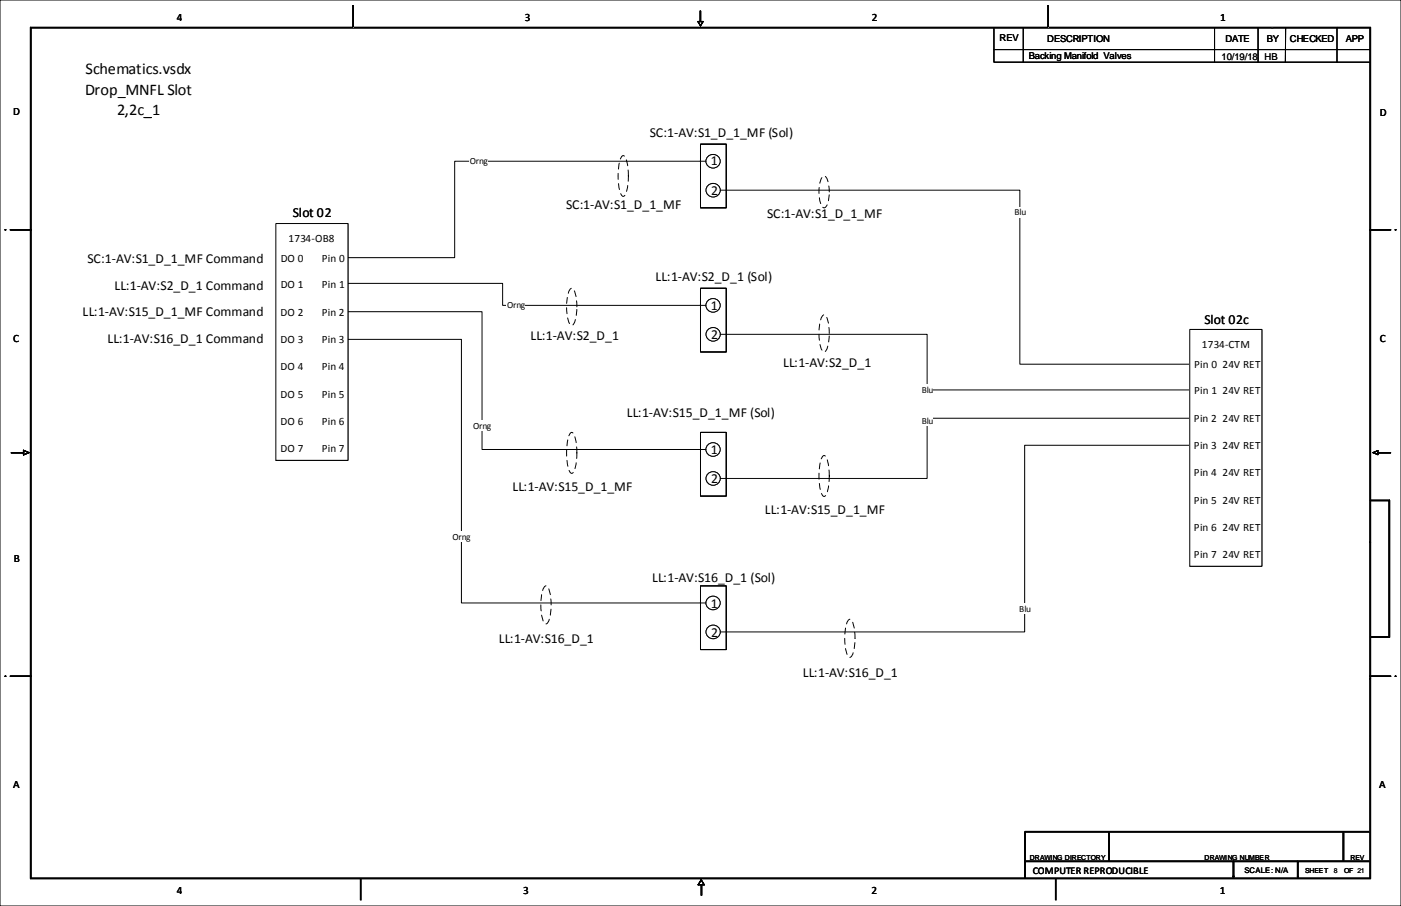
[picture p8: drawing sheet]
<svg xmlns="http://www.w3.org/2000/svg" width="432mm" height="279mm" viewBox="0 0 432 279" stroke-linecap="round" stroke-linejoin="round" font-family="sans-serif">
<path d="M0 0h431.8v279.4h-431.8zM215.9 133.4h7.9v19.6h-7.9z" fill="none" stroke="#000" stroke-width=".31"/>
<circle cx="219.8" cy="147.6" r="2.13" fill="#fff"/>
<circle cx="219.8" cy="147.6" r="2.13" fill="none" stroke="#000" stroke-width=".31"/>
<circle cx="219.8" cy="138.6" r="2.14" fill="#fff"/>
<g fill="none" stroke="#000" stroke-width=".31">
<path d="M215.9 133.4h7.9v19.6h-7.9z"/>
<circle cx="219.8" cy="138.6" r="2.14"/>
</g>
<circle cx="219.8" cy="147.6" r="2.13" fill="#fff"/>
<circle cx="219.8" cy="147.6" r="2.13" fill="none" stroke="#000" stroke-width=".31"/>
<circle cx="219.8" cy="138.6" r="2.14" fill="#fff"/>
<g fill="none" stroke="#000" stroke-width=".31">
<path d="M107.2 96.1h41.4v42.5h69"/>
<circle cx="219.8" cy="138.6" r="2.14"/>
</g>
<path d="M145.7 129.5h5.7v3.4h-5.7z" fill-rule="evenodd" fill="#fff"/>
<path d="M366.7 129h-80.9v18.5h-63.8" fill="none" stroke="#000" stroke-width=".31"/>
<path d="M283.9 128h3.7v3.4h-3.7z" fill-rule="evenodd" fill="#fff"/>
<path d="M215.9 88.9h7.9v19.6h-7.9z" fill="none" stroke="#000" stroke-width=".31"/>
<circle cx="219.8" cy="103.1" r="2.13" fill="#fff"/>
<circle cx="219.8" cy="103.1" r="2.13" fill="none" stroke="#000" stroke-width=".31"/>
<circle cx="219.8" cy="94.2" r="2.14" fill="#fff"/>
<g fill="none" stroke="#000" stroke-width=".31">
<path d="M215.9 88.9h7.9v19.6h-7.9z"/>
<circle cx="219.8" cy="94.2" r="2.14"/>
</g>
<circle cx="219.8" cy="103.1" r="2.13" fill="#fff"/>
<circle cx="219.8" cy="103.1" r="2.13" fill="none" stroke="#000" stroke-width=".31"/>
<circle cx="219.8" cy="94.2" r="2.14" fill="#fff"/>
<g fill="none" stroke="#000" stroke-width=".31">
<path d="M107.2 87.4h47.7v6.8h62.7"/>
<circle cx="219.8" cy="94.2" r="2.14"/>
</g>
<path d="M156.2 92.5h5.7v3.4h-5.7z" fill-rule="evenodd" fill="#fff"/>
<path d="M215.9 44.5h7.9v19.6h-7.9z" fill="none" stroke="#000" stroke-width=".31"/>
<circle cx="219.8" cy="58.7" r="2.13" fill="#fff"/>
<circle cx="219.8" cy="58.7" r="2.13" fill="none" stroke="#000" stroke-width=".31"/>
<circle cx="219.8" cy="49.7" r="2.14" fill="#fff"/>
<g fill="none" stroke="#000" stroke-width=".31">
<path d="M215.9 44.5h7.9v19.6h-7.9z"/>
<circle cx="219.8" cy="49.7" r="2.14"/>
</g>
<circle cx="219.8" cy="58.7" r="2.13" fill="#fff"/>
<circle cx="219.8" cy="58.7" r="2.13" fill="none" stroke="#000" stroke-width=".31"/>
<circle cx="219.8" cy="49.7" r="2.14" fill="#fff"/>
<g fill="none" stroke="#000" stroke-width=".31">
<path d="M217.6 49.7h-77.5v29.8h-32.9"/>
<circle cx="219.8" cy="49.7" r="2.14"/>
</g>
<path d="M144.7 48h5.7v3.4h-5.7z" fill-rule="evenodd" fill="#fff"/>
<path d="M222 58.6h92.3v53.7h52.4" fill="none" stroke="#000" stroke-width=".31"/>
<path d="M312.5 63.8h3.7v3.4h-3.7z" fill-rule="evenodd" fill="#fff"/>
<path d="M191.8 48.1l.3-.1a3.5 3.5 0 0 1 1.4 3.1 17.2 17.2 0 0 1-.9 9.1l-.5 .4a3.5 3.5 0 0 1-1.4-3.2 17.1 17.1 0 0 1 .8-9zM175.9 89l.3-.1a3.9 3.9 0 0 1 1.5 3.5 14.1 14.1 0 0 1-.9 7.5l-.6 .5a3.9 3.9 0 0 1-1.5-3.5 14.1 14.1 0 0 1 .9-7.5zM175.9 133.5l.3-.2a3.5 3.5 0 0 1 1.4 3.2 17.3 17.3 0 0 1-.8 9.1l-.6 .4a3.5 3.5 0 0 1-1.4-3.1 17.3 17.3 0 0 1 .9-9.2z" fill="none" stroke="#000" stroke-width=".31" stroke-dasharray="1.9 1.3"/>
<path d="M215.9 180.7h7.9v19.6h-7.9z" fill="none" stroke="#000" stroke-width=".31"/>
<circle cx="219.8" cy="194.9" r="2.13" fill="#fff"/>
<circle cx="219.8" cy="194.9" r="2.13" fill="none" stroke="#000" stroke-width=".31"/>
<circle cx="219.8" cy="185.9" r="2.14" fill="#fff"/>
<g fill="none" stroke="#000" stroke-width=".31">
<path d="M215.9 180.7h7.9v19.6h-7.9z"/>
<circle cx="219.8" cy="185.9" r="2.14"/>
</g>
<circle cx="219.8" cy="194.9" r="2.13" fill="#fff"/>
<circle cx="219.8" cy="194.9" r="2.13" fill="none" stroke="#000" stroke-width=".31"/>
<circle cx="219.8" cy="185.9" r="2.14" fill="#fff"/>
<g fill="none" stroke="#000" stroke-width=".31">
<path d="M107.2 104.7h35v81.2h75.4"/>
<circle cx="219.8" cy="185.9" r="2.14"/>
</g>
<path d="M139.4 163.8h5.6v3.4h-5.6z" fill-rule="evenodd" fill="#fff"/>
<path d="M366.7 137.3h-50.9v57.6h-93.8" fill="none" stroke="#000" stroke-width=".31"/>
<path d="M314 185.9h3.6v3.4h-3.6z" fill-rule="evenodd" fill="#fff"/>
<path d="M168 180.8l.3-.1a4 4 0 0 1 1.4 3.6 14.8 14.8 0 0 1-.8 7.6l-.6 .5a4 4 0 0 1-1.5-3.6 14.8 14.8 0 0 1 .9-7.7z" fill="none" stroke="#000" stroke-width=".31" stroke-dasharray="1.9 1.3"/>
<path d="M9.4 8.4v262.6l.2-.2v-262.2zM9.4 8.4l.2 .2h412.6l.2-.2zM422.2 8.6v262.2l.2 .2v-262.6zM9.4 271h413l-.2-.2h-412.6z" fill-rule="evenodd" fill="#fff"/>
<path d="M9.4 8.4l.2 .2v262.2l-.2 .2zM9.4 8.4h413l-.2 .2h-412.6zM422.2 8.6l.2-.2v262.6l-.2-.2zM9.4 271l.2-.2h412.6l.2 .2z" fill="none" stroke="#000" stroke-width=".31"/>
<path d="M9.4 8.5h.1M9.4 8.6h.1M9.5 8.4h.1M9.5 8.6h.1M9.6 8.5h.1M9.5 8.5h.1" fill="none" stroke="#000" stroke-width=".31"/>
<path d="M3.2 208.5h6.3v.1h-6.3z" fill-rule="evenodd" fill="#fff"/>
<path d="M3.2 208.5h6.3v.1h-6.3z" fill="none" stroke="#000" stroke-width=".31"/>
<path d="M9.4 208.5h.1M9.4 208.6h.1M9.5 208.5h.1M9.5 208.6h.1M9.6 208.5h.1" fill="none" stroke="#000" stroke-width=".31"/>
<path d="M1.6 208.5h.1M1.6 208.6h.1M1.7 208.5h.1M1.7 208.6h.1M1.8 208.6h.1M1.8 208.5h.1" fill="none" stroke="#000" stroke-width=".31"/>
<path d="M3.2 70.8h6.3v.2h-6.3z" fill-rule="evenodd" fill="#fff"/>
<path d="M3.2 70.8h6.3v.2h-6.3z" fill="none" stroke="#000" stroke-width=".31"/>
<path d="M9.4 70.9h.1M9.5 70.8h.1M9.4 70.8h.1M9.5 71h.1M9.5 70.9h.1M9.6 70.9h.1" fill="none" stroke="#000" stroke-width=".31"/>
<path d="M1.6 70.9h.1M1.7 70.8h.1M1.6 70.8h.1M1.7 71h.1M1.8 70.9h.1M1.8 70.8h.1" fill="none" stroke="#000" stroke-width=".31"/>
<path d="M108.7 1.9h.2v6.5h-.2z" fill-rule="evenodd" fill="#fff"/>
<path d="M108.7 1.9h.2v6.5h-.2z" fill="none" stroke="#000" stroke-width=".31"/>
<path d="M108.7 1.9h.1M108.8 2h.1M108.8 1.8h.1M108.9 2h.1M108.9 1.9h.1M108.9 1.8h.1" fill="none" stroke="#000" stroke-width=".31"/>
<path d="M215.8 3.4h.2v3.2h-.2z" fill-rule="evenodd" fill="#fff"/>
<path d="M215.8 3.4h.2v3.2h-.2z" fill="none" stroke="#000" stroke-width=".31"/>
<path d="M216.6 6.7l-.7 1.3zM215.1 6.6h1.6zM215.1 6.6l.8 1.4z" fill-rule="evenodd" fill="#fff"/>
<path d="M215.1 6.6h1.6zM215.1 6.6l.8 1.4zM216.6 6.7l-.7 1.3z" fill="none" stroke="#000" stroke-width=".31"/>
<path d="M323 1.9h.1v6.5h-.1z" fill-rule="evenodd" fill="#fff"/>
<path d="M323 1.9h.1v6.5h-.1z" fill="none" stroke="#000" stroke-width=".31"/>
<path d="M323 1.9h.1M323 2h.1M323.1 1.8h.1M323 1.8h.1M323.1 2h.1M323.1 1.9h.1" fill="none" stroke="#000" stroke-width=".31"/>
<path d="M422.3 70.8h6.3v.2h-6.3z" fill-rule="evenodd" fill="#fff"/>
<path d="M422.3 70.8h6.3v.2h-6.3z" fill="none" stroke="#000" stroke-width=".31"/>
<path d="M422.2 70.9h.1M422.3 70.9h.1M422.3 70.8h.1M422.3 71h.1M422.4 70.9h.1M422.4 70.8h.1" fill="none" stroke="#000" stroke-width=".31"/>
<path d="M430 70.9h.1M430.1 70.8h.1M430 70.8h.1M430.1 71h.1M430.2 70.9h.1M430.2 70.8h.1" fill="none" stroke="#000" stroke-width=".31"/>
<path d="M422.3 208.5h6.3v.1h-6.3z" fill-rule="evenodd" fill="#fff"/>
<path d="M422.3 208.5h6.3v.1h-6.3z" fill="none" stroke="#000" stroke-width=".31"/>
<path d="M422.2 208.5h.1M422.3 208.6h.1M422.3 208.5h.1M422.4 208.6h.1M422.4 208.5h.1" fill="none" stroke="#000" stroke-width=".31"/>
<path d="M430 208.5h.1M430 208.6h.1M430.1 208.5h.1M430.1 208.6h.1M430.2 208.6h.1M430.2 208.5h.1" fill="none" stroke="#000" stroke-width=".31"/>
<path d="M422.4 196.4v.1h5.9l-.2-.1zM428.1 154.4v42l.2 .1v-42.2zM422.4 154.3v.1h5.7l.2-.1z" fill-rule="evenodd" fill="#fff"/>
<path d="M422.4 154.3h5.9l-.2 .1h-5.7zM428.1 154.4l.2-.1v42.2l-.2-.1zM422.4 196.4h5.7l.2 .1h-5.9z" fill="none" stroke="#000" stroke-width=".31"/>
<path d="M422.2 167.2h.1M422.3 167.3h.1M422.3 167.2h.1M422.4 167.3h.1M422.4 167.2h.1" fill="none" stroke="#000" stroke-width=".31"/>
<path d="M422.2 209.3h.1M422.3 209.4h.1M422.3 209.3h.1M422.4 209.4h.1M422.4 209.3h.1" fill="none" stroke="#000" stroke-width=".31"/>
<path d="M3.5 139.6h3.8v.1h-3.8z" fill-rule="evenodd" fill="#fff"/>
<path d="M3.5 139.6h3.8v.1h-3.8z" fill="none" stroke="#000" stroke-width=".31"/>
<path d="M7.2 138.8l1.8 .8zM7.2 138.8v1.5zM7.3 140.2l1.7-.6z" fill-rule="evenodd" fill="#fff"/>
<path d="M7.2 138.8l1.8 .8zM7.2 138.8v1.5zM7.3 140.2l1.7-.6z" fill="none" stroke="#000" stroke-width=".31"/>
<path d="M216.1 272.9h.2v3.2h-.2z" fill-rule="evenodd" fill="#fff"/>
<path d="M216.1 272.9h.2v3.2h-.2z" fill="none" stroke="#000" stroke-width=".31"/>
<path d="M216.1 271.3l-1 1.6zM215.1 272.9h2zM216.1 271.3l1 1.6z" fill-rule="evenodd" fill="#fff"/>
<path d="M215.1 272.9h2zM216.1 271.3l-1 1.6zM216.1 271.3l1 1.6z" fill="none" stroke="#000" stroke-width=".31"/>
<path d="M424.7 139.6h3.9v.1h-3.9z" fill-rule="evenodd" fill="#fff"/>
<path d="M424.7 139.6h3.9v.1h-3.9z" fill="none" stroke="#000" stroke-width=".31"/>
<path d="M423.1 139.6l1.6 .6zM424.7 138.9v1.3zM423.1 139.6l1.6-.7z" fill-rule="evenodd" fill="#fff"/>
<path d="M423.1 139.6l1.6 .6zM423.1 139.6l1.6-.7zM424.7 138.9v1.3z" fill="none" stroke="#000" stroke-width=".31"/>
<path d="M399.9 265.7h.2v5h-.2z" fill-rule="evenodd" fill="#fff"/>
<path d="M399.9 265.7h.2v5h-.2z" fill="none" stroke="#000" stroke-width=".31"/>
<path d="M399.9 265.7h.1M399.9 265.8h.1M400 265.6h.1M399.9 265.6h.1M400 265.8h.1M400.1 265.8h.1M400.1 265.7h.1M400.1 265.6h.1" fill="none" stroke="#000" stroke-width=".31"/>
<path d="M399.9 265.7h.1M399.9 270.3h.1M399.9 265.8h.1M400 265.6h.1M399.9 265.6h.1M400 270.3h.1M400 265.8h.1M400.1 265.8h.1M400.1 265.7h.1M400.1 265.6h.1M400.1 270.3h.1" fill="none" stroke="#000" stroke-width=".31"/>
<path d="M380.1 265.7h.2v5h-.2z" fill-rule="evenodd" fill="#fff"/>
<path d="M380.1 265.7h.2v5h-.2z" fill="none" stroke="#000" stroke-width=".31"/>
<path d="M380.1 265.7h.1M380.1 265.8h.1M380.2 265.6h.1M380.1 265.6h.1M380.2 265.8h.1M380.3 265.7h.1" fill="none" stroke="#000" stroke-width=".31"/>
<path d="M380.1 265.7h.1M380.1 265.8h.1M380.2 265.6h.1M380.1 265.6h.1M380.2 265.8h.1M380.3 265.7h.1" fill="none" stroke="#000" stroke-width=".31"/>
<path d="M380.1 270.2h.1M380.1 270.3h.1M380.2 270.1h.1M380.2 270.3h.1M380.3 270.2h.1M380.2 270.2h.1" fill="none" stroke="#000" stroke-width=".31"/>
<path d="M380.1 270.2h.1M380.1 270.3h.1M380.2 270.1h.1M380.2 270.3h.1M380.3 270.2h.1M380.2 270.2h.1" fill="none" stroke="#000" stroke-width=".31"/>
<path d="M315.8 256.4h106.3v.2h-106.3z" fill-rule="evenodd" fill="#fff"/>
<path d="M315.8 256.4h106.3v.2h-106.3z" fill="none" stroke="#000" stroke-width=".31"/>
<path d="M316 265.5h106.1v.2h-106.1z" fill-rule="evenodd" fill="#fff"/>
<path d="M316 265.5h106.1v.2h-106.1z" fill="none" stroke="#000" stroke-width=".31"/>
<path d="M341.7 256.6h.2v8.9h-.2z" fill-rule="evenodd" fill="#fff"/>
<path d="M341.7 256.6h.2v8.9h-.2z" fill="none" stroke="#000" stroke-width=".31"/>
<path d="M413.9 256.8h.3v8.7h-.3z" fill-rule="evenodd" fill="#fff"/>
<path d="M413.9 256.8h.3v8.7h-.3z" fill="none" stroke="#000" stroke-width=".31"/>
<path d="M392.1 8.6h.1M392.2 8.5h.1M392.1 8.5h.1M392.2 8.7h.1M392.2 8.6h.1M392.3 8.6h.1" fill="none" stroke="#00f" stroke-width=".31"/>
<path d="M392.1 8.6h.1M392.2 8.5h.1M392.1 8.5h.1M392.2 8.7h.1M392.2 8.6h.1M392.3 8.6h.1" fill="none" stroke="#00f" stroke-width=".31"/>
<path d="M306.3 8.7v6.6h116.1M306.3 15.3v3.9h115.9M315.4 8.5v10.7M374.3 8.5v10.7M387.7 8.6v10.6M396.2 8.5v10.7M412.1 8.4v10.8" fill="none" stroke="#000" stroke-width=".31"/>
<path d="M315.8 256.4h.2v14.4h-.2z" fill-rule="evenodd" fill="#fff"/>
<path d="M315.8 256.4h.2v14.4h-.2z" fill="none" stroke="#000" stroke-width=".31"/>
<path d="M9.4 8.4v262.6l.2-.2v-262.2zM9.4 8.4l.2 .2h412.6l.2-.2zM422.2 8.6v262.2l.2 .2v-262.6zM9.4 271h413l-.2-.2h-412.6z" fill-rule="evenodd" fill="#fff"/>
<path d="M9.4 8.4l.2 .2v262.2l-.2 .2zM9.4 8.4h413l-.2 .2h-412.6zM422.2 8.6l.2-.2v262.6l-.2-.2zM9.4 271l.2-.2h412.6l.2 .2z" fill="none" stroke="#000" stroke-width=".31"/>
<path d="M9.4 8.5h.1M9.4 8.6h.1M9.5 8.4h.1M9.5 8.6h.1M9.6 8.5h.1M9.5 8.5h.1" fill="none" stroke="#000" stroke-width=".31"/>
<path d="M3.2 208.5h6.3v.1h-6.3z" fill-rule="evenodd" fill="#fff"/>
<path d="M3.2 208.5h6.3v.1h-6.3z" fill="none" stroke="#000" stroke-width=".31"/>
<path d="M9.4 208.5h.1M9.4 208.6h.1M9.5 208.5h.1M9.5 208.6h.1M9.6 208.5h.1" fill="none" stroke="#000" stroke-width=".31"/>
<path d="M1.6 208.5h.1M1.6 208.6h.1M1.7 208.5h.1M1.7 208.6h.1M1.8 208.6h.1M1.8 208.5h.1" fill="none" stroke="#000" stroke-width=".31"/>
<path d="M3.2 70.8h6.3v.2h-6.3z" fill-rule="evenodd" fill="#fff"/>
<path d="M3.2 70.8h6.3v.2h-6.3z" fill="none" stroke="#000" stroke-width=".31"/>
<path d="M9.4 70.9h.1M9.5 70.8h.1M9.4 70.8h.1M9.5 71h.1M9.5 70.9h.1M9.6 70.9h.1" fill="none" stroke="#000" stroke-width=".31"/>
<path d="M1.6 70.9h.1M1.7 70.8h.1M1.6 70.8h.1M1.7 71h.1M1.8 70.9h.1M1.8 70.8h.1" fill="none" stroke="#000" stroke-width=".31"/>
<path d="M108.7 1.9h.2v6.5h-.2z" fill-rule="evenodd" fill="#fff"/>
<path d="M108.7 1.9h.2v6.5h-.2z" fill="none" stroke="#000" stroke-width=".31"/>
<path d="M108.7 1.9h.1M108.8 2h.1M108.8 1.8h.1M108.9 2h.1M108.9 1.9h.1M108.9 1.8h.1" fill="none" stroke="#000" stroke-width=".31"/>
<path d="M215.8 3.4h.2v3.2h-.2z" fill-rule="evenodd" fill="#fff"/>
<path d="M215.8 3.4h.2v3.2h-.2z" fill="none" stroke="#000" stroke-width=".31"/>
<path d="M216.6 6.7l-.7 1.3zM215.1 6.6h1.6zM215.1 6.6l.8 1.4z" fill-rule="evenodd" fill="#fff"/>
<path d="M215.1 6.6h1.6zM215.1 6.6l.8 1.4zM216.6 6.7l-.7 1.3z" fill="none" stroke="#000" stroke-width=".31"/>
<path d="M323 1.9h.1v6.5h-.1z" fill-rule="evenodd" fill="#fff"/>
<path d="M323 1.9h.1v6.5h-.1z" fill="none" stroke="#000" stroke-width=".31"/>
<path d="M323 1.9h.1M323 2h.1M323.1 1.8h.1M323 1.8h.1M323.1 2h.1M323.1 1.9h.1" fill="none" stroke="#000" stroke-width=".31"/>
<path d="M422.3 70.8h6.3v.2h-6.3z" fill-rule="evenodd" fill="#fff"/>
<path d="M422.3 70.8h6.3v.2h-6.3z" fill="none" stroke="#000" stroke-width=".31"/>
<path d="M422.2 70.9h.1M422.3 70.9h.1M422.3 70.8h.1M422.3 71h.1M422.4 70.9h.1M422.4 70.8h.1" fill="none" stroke="#000" stroke-width=".31"/>
<path d="M430 70.9h.1M430.1 70.8h.1M430 70.8h.1M430.1 71h.1M430.2 70.9h.1M430.2 70.8h.1" fill="none" stroke="#000" stroke-width=".31"/>
<path d="M422.3 208.5h6.3v.1h-6.3z" fill-rule="evenodd" fill="#fff"/>
<path d="M422.3 208.5h6.3v.1h-6.3z" fill="none" stroke="#000" stroke-width=".31"/>
<path d="M422.2 208.5h.1M422.3 208.6h.1M422.3 208.5h.1M422.4 208.6h.1M422.4 208.5h.1" fill="none" stroke="#000" stroke-width=".31"/>
<path d="M430 208.5h.1M430 208.6h.1M430.1 208.5h.1M430.1 208.6h.1M430.2 208.6h.1M430.2 208.5h.1" fill="none" stroke="#000" stroke-width=".31"/>
<path d="M422.4 196.4v.1h5.9l-.2-.1zM428.1 154.4v42l.2 .1v-42.2zM422.4 154.3v.1h5.7l.2-.1z" fill-rule="evenodd" fill="#fff"/>
<path d="M422.4 154.3h5.9l-.2 .1h-5.7zM428.1 154.4l.2-.1v42.2l-.2-.1zM422.4 196.4h5.7l.2 .1h-5.9z" fill="none" stroke="#000" stroke-width=".31"/>
<path d="M422.2 167.2h.1M422.3 167.3h.1M422.3 167.2h.1M422.4 167.3h.1M422.4 167.2h.1" fill="none" stroke="#000" stroke-width=".31"/>
<path d="M422.2 209.3h.1M422.3 209.4h.1M422.3 209.3h.1M422.4 209.4h.1M422.4 209.3h.1" fill="none" stroke="#000" stroke-width=".31"/>
<path d="M3.5 139.6h3.8v.1h-3.8z" fill-rule="evenodd" fill="#fff"/>
<path d="M3.5 139.6h3.8v.1h-3.8z" fill="none" stroke="#000" stroke-width=".31"/>
<path d="M7.2 138.8l1.8 .8zM7.2 138.8v1.5zM7.3 140.2l1.7-.6z" fill-rule="evenodd" fill="#fff"/>
<path d="M7.2 138.8l1.8 .8zM7.2 138.8v1.5zM7.3 140.2l1.7-.6z" fill="none" stroke="#000" stroke-width=".31"/>
<path d="M216.1 272.9h.2v3.2h-.2z" fill-rule="evenodd" fill="#fff"/>
<path d="M216.1 272.9h.2v3.2h-.2z" fill="none" stroke="#000" stroke-width=".31"/>
<path d="M216.1 271.3l-1 1.6zM215.1 272.9h2zM216.1 271.3l1 1.6z" fill-rule="evenodd" fill="#fff"/>
<path d="M215.1 272.9h2zM216.1 271.3l-1 1.6zM216.1 271.3l1 1.6z" fill="none" stroke="#000" stroke-width=".31"/>
<path d="M424.7 139.6h3.9v.1h-3.9z" fill-rule="evenodd" fill="#fff"/>
<path d="M424.7 139.6h3.9v.1h-3.9z" fill="none" stroke="#000" stroke-width=".31"/>
<path d="M423.1 139.6l1.6 .6zM424.7 138.9v1.3zM423.1 139.6l1.6-.7z" fill-rule="evenodd" fill="#fff"/>
<path d="M423.1 139.6l1.6 .6zM423.1 139.6l1.6-.7zM424.7 138.9v1.3z" fill="none" stroke="#000" stroke-width=".31"/>
<path d="M399.9 265.7h.2v5h-.2z" fill-rule="evenodd" fill="#fff"/>
<path d="M399.9 265.7h.2v5h-.2z" fill="none" stroke="#000" stroke-width=".31"/>
<path d="M399.9 265.7h.1M399.9 270.3h.1M399.9 265.8h.1M400 265.6h.1M399.9 265.6h.1M400 270.3h.1M400 265.8h.1M400.1 265.8h.1M400.1 265.7h.1M400.1 265.6h.1M400.1 270.3h.1" fill="none" stroke="#000" stroke-width=".31"/>
<path d="M380.1 265.7h.2v5h-.2z" fill-rule="evenodd" fill="#fff"/>
<path d="M380.1 265.7h.2v5h-.2z" fill="none" stroke="#000" stroke-width=".31"/>
<path d="M380.1 265.7h.1M380.1 265.8h.1M380.2 265.6h.1M380.1 265.6h.1M380.2 265.8h.1M380.3 265.7h.1" fill="none" stroke="#000" stroke-width=".31"/>
<path d="M380.1 270.2h.1M380.1 270.3h.1M380.2 270.1h.1M380.2 270.3h.1M380.3 270.2h.1M380.2 270.2h.1" fill="none" stroke="#000" stroke-width=".31"/>
<path d="M315.8 256.4h106.3v.2h-106.3z" fill-rule="evenodd" fill="#fff"/>
<path d="M315.8 256.4h106.3v.2h-106.3z" fill="none" stroke="#000" stroke-width=".31"/>
<path d="M316 265.5h106.1v.2h-106.1z" fill-rule="evenodd" fill="#fff"/>
<path d="M316 265.5h106.1v.2h-106.1z" fill="none" stroke="#000" stroke-width=".31"/>
<path d="M341.7 256.6h.2v8.9h-.2z" fill-rule="evenodd" fill="#fff"/>
<path d="M341.7 256.6h.2v8.9h-.2z" fill="none" stroke="#000" stroke-width=".31"/>
<path d="M413.9 256.8h.3v8.7h-.3z" fill-rule="evenodd" fill="#fff"/>
<path d="M413.9 256.8h.3v8.7h-.3z" fill="none" stroke="#000" stroke-width=".31"/>
<path d="M392.1 8.6h.1M392.2 8.5h.1M392.1 8.5h.1M392.2 8.7h.1M392.2 8.6h.1M392.3 8.6h.1" fill="none" stroke="#00f" stroke-width=".31"/>
<path d="M306.3 8.7v6.6h116.1M306.3 15.3v3.9h115.9M315.4 8.5v10.7M374.3 8.5v10.7M387.7 8.6v10.6M396.2 8.5v10.7M412.1 8.4v10.8" fill="none" stroke="#000" stroke-width=".31"/>
<path d="M315.8 256.4h.2v14.4h-.2z" fill-rule="evenodd" fill="#fff"/>
<path d="M315.8 256.4h.2v14.4h-.2z" fill="none" stroke="#000" stroke-width=".31"/>
<g fill="#fff">
<path d="M22.1 16.6h41.2v9.5h-41.2z" fill-rule="evenodd"/>
<path d="M22.1 26.1h41.2v9.5h-41.2z" fill-rule="evenodd"/>
<path d="M111.1 271.1h.2v6.5h-.2z" fill-rule="evenodd"/>
</g>
<path d="M111.1 271.1h.2v6.5h-.2z" fill="none" stroke="#000" stroke-width=".31"/>
<path d="M325.3 271.1h.2v6.5h-.2z" fill-rule="evenodd" fill="#fff"/>
<path d="M325.3 271.1h.2v6.5h-.2z" fill="none" stroke="#000" stroke-width=".31"/>
<path d="M9.4 8.4v262.6l.2-.2v-262.2zM9.4 8.4l.2 .2h412.6l.2-.2zM422.2 8.6v262.2l.2 .2v-262.6zM9.4 271h413l-.2-.2h-412.6z" fill-rule="evenodd" fill="#fff"/>
<path d="M9.4 8.4l.2 .2v262.2l-.2 .2zM9.4 8.4h413l-.2 .2h-412.6zM422.2 8.6l.2-.2v262.6l-.2-.2zM9.4 271l.2-.2h412.6l.2 .2z" fill="none" stroke="#000" stroke-width=".31"/>
<path d="M9.4 8.5h.1M9.4 8.6h.1M9.5 8.4h.1M9.5 8.6h.1M9.6 8.5h.1M9.5 8.5h.1" fill="none" stroke="#000" stroke-width=".31"/>
<path d="M3.2 208.5h6.3v.1h-6.3z" fill-rule="evenodd" fill="#fff"/>
<path d="M3.2 208.5h6.3v.1h-6.3z" fill="none" stroke="#000" stroke-width=".31"/>
<path d="M9.4 208.5h.1M9.4 208.6h.1M9.5 208.5h.1M9.5 208.6h.1M9.6 208.5h.1" fill="none" stroke="#000" stroke-width=".31"/>
<path d="M1.6 208.5h.1M1.6 208.6h.1M1.7 208.5h.1M1.7 208.6h.1M1.8 208.6h.1M1.8 208.5h.1" fill="none" stroke="#000" stroke-width=".31"/>
<path d="M3.2 70.8h6.3v.2h-6.3z" fill-rule="evenodd" fill="#fff"/>
<path d="M3.2 70.8h6.3v.2h-6.3z" fill="none" stroke="#000" stroke-width=".31"/>
<path d="M9.4 70.9h.1M9.5 70.8h.1M9.4 70.8h.1M9.5 71h.1M9.5 70.9h.1M9.6 70.9h.1" fill="none" stroke="#000" stroke-width=".31"/>
<path d="M1.6 70.9h.1M1.7 70.8h.1M1.6 70.8h.1M1.7 71h.1M1.8 70.9h.1M1.8 70.8h.1" fill="none" stroke="#000" stroke-width=".31"/>
<path d="M108.7 1.9h.2v6.5h-.2z" fill-rule="evenodd" fill="#fff"/>
<path d="M108.7 1.9h.2v6.5h-.2z" fill="none" stroke="#000" stroke-width=".31"/>
<path d="M108.7 1.9h.1M108.8 2h.1M108.8 1.8h.1M108.9 2h.1M108.9 1.9h.1M108.9 1.8h.1" fill="none" stroke="#000" stroke-width=".31"/>
<path d="M215.8 3.4h.2v3.2h-.2z" fill-rule="evenodd" fill="#fff"/>
<path d="M215.8 3.4h.2v3.2h-.2z" fill="none" stroke="#000" stroke-width=".31"/>
<path d="M216.6 6.7l-.7 1.3zM215.1 6.6h1.6zM215.1 6.6l.8 1.4z" fill-rule="evenodd" fill="#fff"/>
<path d="M215.1 6.6h1.6zM215.1 6.6l.8 1.4zM216.6 6.7l-.7 1.3z" fill="none" stroke="#000" stroke-width=".31"/>
<path d="M323 1.9h.1v6.5h-.1z" fill-rule="evenodd" fill="#fff"/>
<path d="M323 1.9h.1v6.5h-.1z" fill="none" stroke="#000" stroke-width=".31"/>
<path d="M323 1.9h.1M323 2h.1M323.1 1.8h.1M323 1.8h.1M323.1 2h.1M323.1 1.9h.1" fill="none" stroke="#000" stroke-width=".31"/>
<path d="M422.3 70.8h6.3v.2h-6.3z" fill-rule="evenodd" fill="#fff"/>
<path d="M422.3 70.8h6.3v.2h-6.3z" fill="none" stroke="#000" stroke-width=".31"/>
<path d="M422.2 70.9h.1M422.3 70.9h.1M422.3 70.8h.1M422.3 71h.1M422.4 70.9h.1M422.4 70.8h.1" fill="none" stroke="#000" stroke-width=".31"/>
<path d="M430 70.9h.1M430.1 70.8h.1M430 70.8h.1M430.1 71h.1M430.2 70.9h.1M430.2 70.8h.1" fill="none" stroke="#000" stroke-width=".31"/>
<path d="M422.3 208.5h6.3v.1h-6.3z" fill-rule="evenodd" fill="#fff"/>
<path d="M422.3 208.5h6.3v.1h-6.3z" fill="none" stroke="#000" stroke-width=".31"/>
<path d="M422.2 208.5h.1M422.3 208.6h.1M422.3 208.5h.1M422.4 208.6h.1M422.4 208.5h.1" fill="none" stroke="#000" stroke-width=".31"/>
<path d="M430 208.5h.1M430 208.6h.1M430.1 208.5h.1M430.1 208.6h.1M430.2 208.6h.1M430.2 208.5h.1" fill="none" stroke="#000" stroke-width=".31"/>
<path d="M422.4 196.4v.1h5.9l-.2-.1zM428.1 154.4v42l.2 .1v-42.2zM422.4 154.3v.1h5.7l.2-.1z" fill-rule="evenodd" fill="#fff"/>
<path d="M422.4 154.3h5.9l-.2 .1h-5.7zM428.1 154.4l.2-.1v42.2l-.2-.1zM422.4 196.4h5.7l.2 .1h-5.9z" fill="none" stroke="#000" stroke-width=".31"/>
<path d="M422.2 167.2h.1M422.3 167.3h.1M422.3 167.2h.1M422.4 167.3h.1M422.4 167.2h.1" fill="none" stroke="#000" stroke-width=".31"/>
<path d="M422.2 209.3h.1M422.3 209.4h.1M422.3 209.3h.1M422.4 209.4h.1M422.4 209.3h.1" fill="none" stroke="#000" stroke-width=".31"/>
<path d="M3.5 139.6h3.8v.1h-3.8z" fill-rule="evenodd" fill="#fff"/>
<path d="M3.5 139.6h3.8v.1h-3.8z" fill="none" stroke="#000" stroke-width=".31"/>
<path d="M7.2 138.8l1.8 .8zM7.2 138.8v1.5zM7.3 140.2l1.7-.6z" fill-rule="evenodd" fill="#fff"/>
<path d="M7.2 138.8l1.8 .8zM7.2 138.8v1.5zM7.3 140.2l1.7-.6z" fill="none" stroke="#000" stroke-width=".31"/>
<path d="M216.1 272.9h.2v3.2h-.2z" fill-rule="evenodd" fill="#fff"/>
<path d="M216.1 272.9h.2v3.2h-.2z" fill="none" stroke="#000" stroke-width=".31"/>
<path d="M216.1 271.3l-1 1.6zM215.1 272.9h2zM216.1 271.3l1 1.6z" fill-rule="evenodd" fill="#fff"/>
<path d="M215.1 272.9h2zM216.1 271.3l-1 1.6zM216.1 271.3l1 1.6z" fill="none" stroke="#000" stroke-width=".31"/>
<path d="M424.7 139.6h3.9v.1h-3.9z" fill-rule="evenodd" fill="#fff"/>
<path d="M424.7 139.6h3.9v.1h-3.9z" fill="none" stroke="#000" stroke-width=".31"/>
<path d="M423.1 139.6l1.6 .6zM424.7 138.9v1.3zM423.1 139.6l1.6-.7z" fill-rule="evenodd" fill="#fff"/>
<path d="M423.1 139.6l1.6 .6zM423.1 139.6l1.6-.7zM424.7 138.9v1.3z" fill="none" stroke="#000" stroke-width=".31"/>
<path d="M399.9 265.7h.2v5h-.2z" fill-rule="evenodd" fill="#fff"/>
<path d="M399.9 265.7h.2v5h-.2z" fill="none" stroke="#000" stroke-width=".31"/>
<path d="M399.9 265.7h.1M399.9 270.3h.1M399.9 265.8h.1M400 265.6h.1M399.9 265.6h.1M400 270.3h.1M400 265.8h.1M400.1 265.8h.1M400.1 265.7h.1M400.1 265.6h.1M400.1 270.3h.1" fill="none" stroke="#000" stroke-width=".31"/>
<path d="M380.1 265.7h.2v5h-.2z" fill-rule="evenodd" fill="#fff"/>
<path d="M380.1 265.7h.2v5h-.2z" fill="none" stroke="#000" stroke-width=".31"/>
<path d="M380.1 265.7h.1M380.1 265.8h.1M380.2 265.6h.1M380.1 265.6h.1M380.2 265.8h.1M380.3 265.7h.1" fill="none" stroke="#000" stroke-width=".31"/>
<path d="M380.1 270.2h.1M380.1 270.3h.1M380.2 270.1h.1M380.2 270.3h.1M380.3 270.2h.1M380.2 270.2h.1" fill="none" stroke="#000" stroke-width=".31"/>
<path d="M315.8 256.4h106.3v.2h-106.3z" fill-rule="evenodd" fill="#fff"/>
<path d="M315.8 256.4h106.3v.2h-106.3z" fill="none" stroke="#000" stroke-width=".31"/>
<path d="M316 265.5h106.1v.2h-106.1z" fill-rule="evenodd" fill="#fff"/>
<path d="M316 265.5h106.1v.2h-106.1z" fill="none" stroke="#000" stroke-width=".31"/>
<path d="M341.7 256.6h.2v8.9h-.2z" fill-rule="evenodd" fill="#fff"/>
<path d="M341.7 256.6h.2v8.9h-.2z" fill="none" stroke="#000" stroke-width=".31"/>
<path d="M413.9 256.8h.3v8.7h-.3z" fill-rule="evenodd" fill="#fff"/>
<path d="M413.9 256.8h.3v8.7h-.3z" fill="none" stroke="#000" stroke-width=".31"/>
<path d="M392.1 8.6h.1M392.2 8.5h.1M392.1 8.5h.1M392.2 8.7h.1M392.2 8.6h.1M392.3 8.6h.1" fill="none" stroke="#00f" stroke-width=".31"/>
<path d="M306.3 8.7v6.6h116.1M306.3 15.3v3.9h115.9M315.4 8.5v10.7M374.3 8.5v10.7M387.7 8.6v10.6M396.2 8.5v10.7M412.1 8.4v10.8" fill="none" stroke="#000" stroke-width=".31"/>
<path d="M315.8 256.4h.2v14.4h-.2z" fill-rule="evenodd" fill="#fff"/>
<path d="M315.8 256.4h.2v14.4h-.2z" fill="none" stroke="#000" stroke-width=".31"/>
<g fill="#fff">
<path d="M22.1 16.6h41.2v9.5h-41.2z" fill-rule="evenodd"/>
<path d="M22.1 26.1h41.2v9.5h-41.2z" fill-rule="evenodd"/>
<path d="M111.1 271.1h.2v6.5h-.2z" fill-rule="evenodd"/>
</g>
<path d="M111.1 271.1h.2v6.5h-.2z" fill="none" stroke="#000" stroke-width=".31"/>
<path d="M325.3 271.1h.2v6.5h-.2z" fill-rule="evenodd" fill="#fff"/>
<path d="M222 103.1h63.8v17.2h80.9M325.3 271.1h.2v6.5h-.2z" fill="none" stroke="#000" stroke-width=".31"/>
<g fill="#fff">
<path d="M283.9 118.6h3.7v3.3h-3.7z" fill-rule="evenodd"/>
<path d="M366.7 101.6h22.2v73h-22.2z" fill-rule="evenodd"/>
</g>
<path d="M366.7 101.6h22.2v73h-22.2z" fill="none" stroke="#000" stroke-width=".31"/>
<path d="M366.7 101.6h22.2v73h-22.2z" fill-rule="evenodd" fill="#fff"/>
<path d="M366.7 101.6h22.2v73h-22.2z" fill="none" stroke="#000" stroke-width=".31"/>
<path d="M253.4 54.7l.6-.4a3.2 3.2 0 0 1 1.5 3 9.3 9.3 0 0 1-1.2 6.7l-.3 .1a3.2 3.2 0 0 1-1.5-3 10.6 10.6 0 0 1 .9-6.4zM253.7 97.2l.3-.1a3.9 3.9 0 0 1 1.5 3.5 14.1 14.1 0 0 1-.9 7.5l-.6 .4a3.9 3.9 0 0 1-1.5-3.5 14.1 14.1 0 0 1 .9-7.5zM253.7 140.6l.3-.1a3.5 3.5 0 0 1 1.4 3.1 17.3 17.3 0 0 1-.8 9.1l-.6 .4a3.5 3.5 0 0 1-1.4-3.1 17.3 17.3 0 0 1 .8-9.1zM261.6 191.1l.3-.1a4 4 0 0 1 1.5 3.6 14.8 14.8 0 0 1-.8 7.7l-.7 .4a4 4 0 0 1-1.4-3.6 14.8 14.8 0 0 1 .8-7.7z" fill="none" stroke="#000" stroke-width=".31" stroke-dasharray="1.9 1.3"/>
<path d="M85 68.9h22.2v73.1h-22.2z" fill-rule="evenodd" fill="#fff"/>
<path d="M85 68.9h22.2v73.1h-22.2z" fill="none" stroke="#000" stroke-width=".31"/>
<path d="M85 68.9h22.2v73.1h-22.2z" fill-rule="evenodd" fill="#fff"/>
<path d="M85 68.9h22.2v73.1h-22.2z" fill="none" stroke="#000" stroke-width=".31"/>
<g font-size="5">
<text x="26.4" y="22.9">Schematics.vsdx</text>
<text x="26.2" y="29.4">Drop_MNFL Slot</text>
<text x="36.1" y="35.3">2,2c_1</text>
</g>
<g font-size="4.2">
<text x="200.3" y="42.2">SC:1-AV:S1_D_1_MF (Sol)</text>
<text x="219.1" y="51">1</text>
<text x="219.2" y="60">2</text>
<text x="174.4" y="64.4">SC:1-AV:S1_D_1_MF</text>
<text x="90.3" y="66.8">Slot 02</text>
<text x="236.4" y="67.4">SC:1-AV:S1_D_1_MF</text>
<text x="27" y="81.2">SC:1-AV:S1_D_1_MF Command</text>
<text x="35.3" y="89.5">LL:1-AV:S2_D_1 Command</text>
<text x="202.1" y="86.7">LL:1-AV:S2_D_1 (Sol)</text>
<text x="219.1" y="95.5">1</text>
<text x="25.5" y="97.5">LL:1-AV:S15_D_1_MF Command</text>
<text x="371.2" y="99.8">Slot 02c</text>
<text x="33.2" y="105.7">LL:1-AV:S16_D_1 Command</text>
<text x="163.5" y="104.9">LL:1-AV:S2_D_1</text>
<text x="219.2" y="104.5">2</text>
<text x="241.4" y="113.1">LL:1-AV:S2_D_1</text>
<text x="193.2" y="128.7">LL:1-AV:S15_D_1_MF (Sol)</text>
<text x="219.1" y="140">1</text>
<text x="219.2" y="149">2</text>
<text x="157.9" y="151.4">LL:1-AV:S15_D_1_MF</text>
<text x="235.8" y="158.5">LL:1-AV:S15_D_1_MF</text>
<text x="201" y="179.6">LL:1-AV:S16_D_1 (Sol)</text>
<text x="219.1" y="187.4">1</text>
<text x="219.2" y="196.3">2</text>
<text x="153.7" y="198.4">LL:1-AV:S16_D_1</text>
<text x="247.4" y="208.7">LL:1-AV:S16_D_1</text>
</g>
<g font-size="3.4">
<text x="54.5" y="6.4">4</text>
<text x="161.7" y="6.4">3</text>
<text x="268.7" y="6.4">2</text>
<text x="376.1" y="6.4">1</text>
<text x="4" y="35.5">D</text>
<text x="425.3" y="35.8">D</text>
<text x="88.9" y="74.5">1734-OB8</text>
<text x="86.5" y="80.8">DO 0</text>
<text x="99.2" y="80.8">Pin 0</text>
<text x="86.5" y="88.8">DO 1</text>
<text x="99.2" y="88.8">Pin 1</text>
<text x="86.5" y="97.4">DO 2</text>
<text x="99.2" y="97.4">Pin 2</text>
<text x="4" y="105.6">C</text>
<text x="86.5" y="105.8">DO 3</text>
<text x="99.2" y="105.8">Pin 3</text>
<text x="370.4" y="107.2">1734-CTM</text>
<text x="425.3" y="105.6">C</text>
<text x="368" y="113.5">Pin 0 24V RET</text>
<text x="86.5" y="114.2">DO 4</text>
<text x="99.2" y="114.2">Pin 4</text>
<text x="86.5" y="122.6">DO 5</text>
<text x="99.2" y="122.6">Pin 5</text>
<text x="368" y="121.5">Pin 1 24V RET</text>
<text x="86.5" y="131">DO 6</text>
<text x="99.2" y="131">Pin 6</text>
<text x="368" y="130.1">Pin 2 24V RET</text>
<text x="86.5" y="139.4">DO 7</text>
<text x="99.2" y="139.4">Pin 7</text>
<text x="368" y="138.5">Pin 3 24V RET</text>
<text x="368" y="146.9">Pin 4 24V RET</text>
<text x="368" y="155.3">Pin 5 24V RET</text>
<text x="368" y="163.7">Pin 6 24V RET</text>
<text x="4.2" y="173.3">B</text>
<text x="368" y="172.1">Pin 7 24V RET</text>
<text x="4" y="243">A</text>
<text x="425.1" y="243">A</text>
<text x="54.5" y="275.6">4</text>
<text x="161.3" y="275.6">3</text>
<text x="268.6" y="275.6">2</text>
<text x="376" y="275.6">1</text>
</g>
<text font-size="3.2" x="318.3" y="269.7">COMPUTER REPRODUCIBLE</text>
<g font-size="2.9">
<text x="308.1" y="12.7">REV</text>
<text x="322.8" y="13.1">DESCRIPTION</text>
<text x="377.7" y="12.8">DATE</text>
<text x="390.4" y="13.1">BY</text>
<text x="397.5" y="13.1">CHECKED</text>
<text x="414.8" y="13">APP</text>
<text x="317.1" y="18.1">Backing Manifold Valves</text>
<text x="376.5" y="18.5">10/19/18</text>
<text x="389.7" y="18.5">HB</text>
<text x="144.8" y="50.6">Orng</text>
<text x="312.7" y="66.4">Blu</text>
<text x="156.3" y="95.1">Orng</text>
<text x="284.1" y="121.2">Blu</text>
<text x="284.1" y="130.7">Blu</text>
<text x="145.8" y="132.2">Orng</text>
<text x="139.5" y="166.5">Orng</text>
<text x="314.2" y="188.6">Blu</text>
</g>
<text font-size="2.4" x="383.5" y="269.3">SCALE: N/A</text>
<g font-size="2.1">
<text x="317.4" y="265.2">DRAWING DIRECTORY</text>
<text x="371.3" y="265.3">DRAWING NUMBER</text>
<text x="402.3" y="269.2">SHEET</text>
<text x="411.1" y="269.3">8</text>
<text x="414.2" y="269.2">OF 21</text>
<text x="414.2" y="269.2">OF</text>
<text x="416.2" y="265.3">REV</text>
</g>
</svg>
